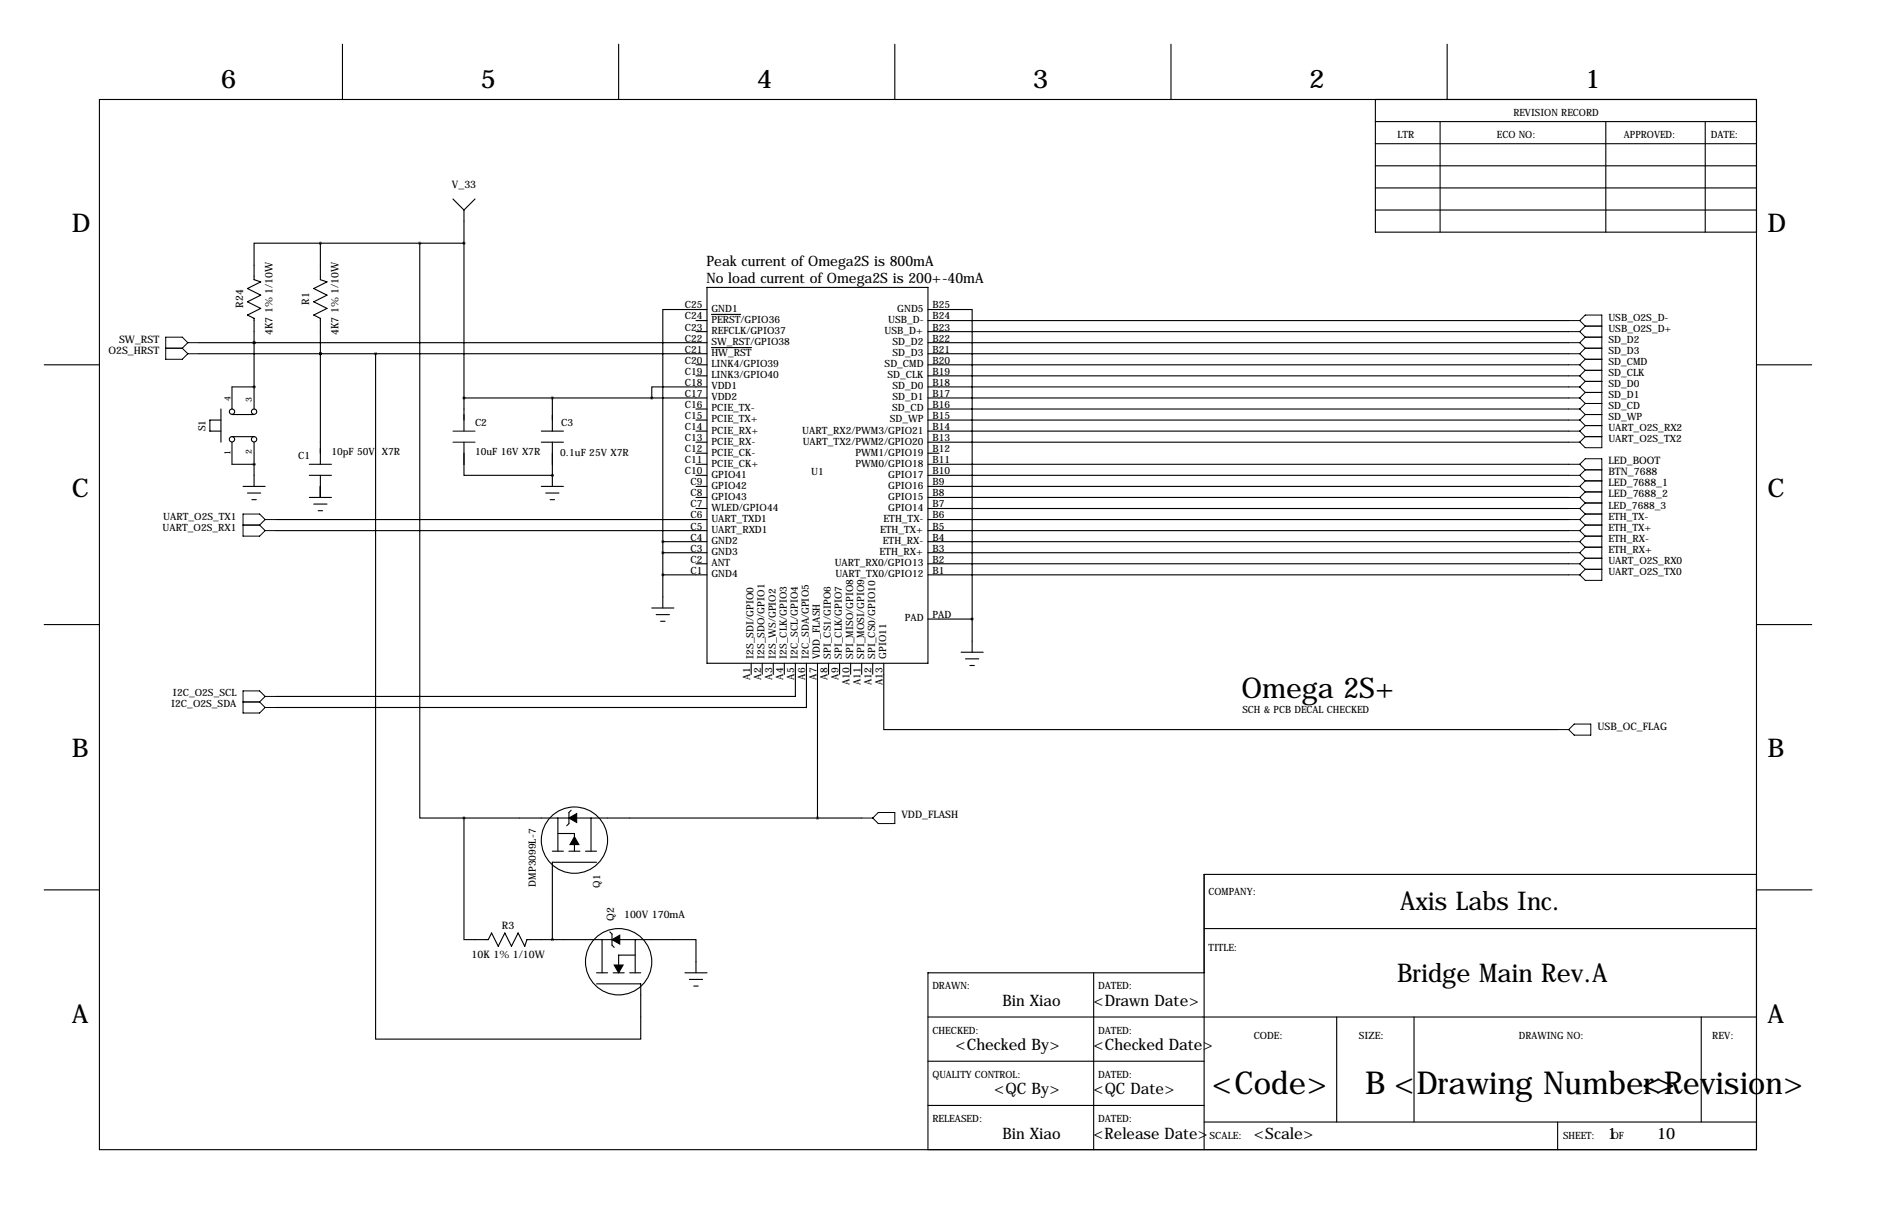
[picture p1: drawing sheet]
<svg xmlns="http://www.w3.org/2000/svg" width="432mm" height="279mm" viewBox="0 0 432 279" stroke-linecap="round" stroke-linejoin="round" font-family="sans-serif">
<g fill="none" stroke="#000" stroke-width=".25">
<path d="M78.7 10.2v12.7M142.2 10.2v12.7M205.7 10.2v12.7M269.2 10.2v12.7M332.7 10.2v12.7M22.9 22.9h381v241.3h-381zM316.2 27.9h87.7M316.2 33h87.7M316.2 22.9v30.4h87.7M316.2 38.1h87.7M331.1 27.9v25.4M369.2 27.9v25.4"/>
<path d="M392.1 27.9v25.4M73.7 55.9h-15.3v8.4l1.5 .5-3 1.5 3 1.5-3 1.5 3 1.6-3 1.5 1.5 .8v20.8M73.7 55.9v8.4l1.5 .5-3.1 1.5 3.1 1.5-3.1 1.5 3.1 1.6-3.1 1.5 1.6 .8v33.5M73.7 55.9h33M96.5 55.9v132.1h10.2M104.1 45.7l2.6 2.6M106.7 48.3v50.8M109.2 45.7l-2.5 2.6M316.2 43.2h87.7M316.2 48.3h87.7M45.7 78.7h116.9M58.4 78.7h.1"/>
<path d="M160 73.7h2.6M160 76.2h2.6M162.6 71.1h-10.2v53.4M162.6 66h50.8v86.4h-50.8zM163.6 72.2h6.7M163.6 79.9h9.2M213.4 71.1h10.1v71.1M213.4 73.7h147.3M213.4 76.2h147.3M213.4 78.7h147.3M10.2 83.8h12.7M45.7 81.3h116.9"/>
<path d="M50.8 96.5h-2.5v2.6h2.5M50.8 94v7.6M53.3 95.2h5.1M58.4 88.9h.1M58.4 88.9h-5.1v5.1M73.7 81.3h.1M86.4 81.3v157.5h60.9v-12.7h-10.1M106.7 91.4h55.9M124.5 99.1h5M127 91.4v7.7M160 83.8h2.6M160 86.4h2.6"/>
<path d="M160 94h2.6M160 96.5h2.6M160 99.1h2.6M162.6 88.9h-12.7v2.5M213.4 83.8h147.3M213.4 81.3h147.3M213.4 86.4h147.3M213.4 88.9h147.3M213.4 91.4h147.3M213.4 94h147.3M213.4 96.5h147.3M213.4 99.1h147.3"/>
<path d="M403.9 83.8h12.7M53.3 101.6v5.1h5.1M53.3 100.3h5.1M55.9 111.8h5.1M56.9 113.3h3M57.9 114.8h1M58.4 106.7h.1M58.4 101.6v10.2M63.5 119.4h99.1M71.1 106.7h5.1M71.1 109.2h5.1M71.1 114.3h5.1"/>
<path d="M72.1 115.8h3.1M73.2 117.3h1M73.7 109.2v5.1M106.7 101.6v7.6h20.3M124.5 101.6h5M124.5 111.8h5M125.5 113.3h3M126.5 114.8h1M127 109.2h.1M127 101.6v10.2M160 101.6h2.6M160 104.1h2.6"/>
<path d="M160 106.7h2.6M160 109.2h2.6M160 111.8h2.6M160 114.3h2.6M160 116.8h2.6M213.4 101.6h147.3M213.4 104.1h2.5M213.4 106.7h147.3M213.4 109.2h147.3M213.4 111.8h147.3M213.4 114.3h147.3M213.4 116.8h147.3"/>
<path d="M213.4 119.4h147.3M63.5 121.9h99.1M149.9 139.7h5M152.4 124.5h10.2M152.4 127h10.2M152.4 132.1h10.2M152.4 124.5v15.2M160 129.5h2.6M213.4 121.9h147.3M213.4 124.5h147.3M213.4 127h147.3M213.4 129.5h147.3"/>
<path d="M213.4 132.1h147.3M10.2 143.5h12.7M150.9 141.2h3M151.9 142.7h1M172.7 152.4v2.5M175.3 152.4v2.5M177.8 152.4v2.5M180.3 152.4v2.5M182.9 152.4v7.6h-119.4M185.4 152.4v10.2h-121.9M188 152.4v35.6M190.5 152.4v2.5"/>
<path d="M193 152.4v2.5M195.6 152.4v2.5M198.1 152.4v2.5M200.7 152.4v2.5M203.2 152.4v15.2h154.9M213.4 142.2h10.1M221 149.9h5.1M222 151.4h3M223 152.9h1M223.5 142.2v7.7M403.9 143.5h12.7M106.7 188v27.9h5.6l.7-1.5 1.6 3 1.5-3 1.5 3 1.5-3 1.5 3 .6-1.5h38.8v7.6"/>
<path d="M106.7 188h91.4M127 195.6h2.5M128.3 188v7.6M128.3 191.5h3.8v4.1M130.8 195.6h2.5M131.3 186.2l-.5 .5v2.5l-.5 .5M134.6 195.6h2.6M135.9 188v7.6M137.2 198.1h-10.2v17.8M10.2 204.5h12.7M138.4 215.9v7.6M140.2 214.1l.5 .5v2.6l.5 .5"/>
<path d="M146 219.5h-3.8v2.2M146 215.9v7.6M276.9 213.4h127M403.9 200.9h-127v63.3M403.9 204.5h12.7M137.2 223.5h2.5M141 223.5h2.5M144.8 223.5h2.5M157.5 223.5h5.1M158.5 225h3M159.5 226.6h1M213.4 233.7h190.5"/>
<path d="M251.5 223.5v40.7M276.9 223.5h-63.5v40.7M307.3 233.7v24.1M325.1 233.7v24.1M391.2 233.7v24.1M213.4 243.8h63.5M213.4 254h63.5M276.9 257.8h127M358.1 257.8v6.4"/>
<circle cx="53.3" cy="94.6" r=".61"/>
<circle cx="58.4" cy="94.6" r=".61"/>
<circle cx="53.3" cy="100.9" r=".61"/>
<circle cx="58.4" cy="100.9" r=".61"/>
<circle cx="132.1" cy="193" r="7.6"/>
<circle cx="142.2" cy="221" r="7.6"/>
</g>
<path d="M130.8 188l1.8-1.1v2.1zM132.1 192.3l1 1.8h-2zM140.7 215.9l1.8-1v2zM141.2 221.7h2.1l-1.1 1.8z" fill="#000" stroke="#000" stroke-width=".25"/>
<g fill="none" stroke="#000" stroke-width=".23">
<path d="M43.2 78.7l-1.3-1.2h-3.8v5h3.8l1.3-1.2M43.2 78.7h2.5M43.2 78.7l-1.3 1.3M360.7 73.7h2.5M360.7 76.2h2.5M360.7 78.7h2.5M363.2 73.7l1.3 1.2M363.2 73.7l1.3-1.3h3.8v30.5h-3.8l-1.3-1.3M363.2 76.2l1.3 1.3M363.2 78.7l1.3 1.3M364.5 74.9h3.8M364.5 77.5h3.8"/>
<path d="M364.5 74.9l-1.3 1.3M364.5 77.5l-1.3 1.2M38.1 80h3.8M41.9 80l1.3 1.3M43.2 81.3h2.5M104.1 99.1h5.1M360.7 99.1h2.5M360.7 81.3h2.5M360.7 83.8h2.5M360.7 86.4h2.5M360.7 88.9h2.5M360.7 91.4h2.5"/>
<path d="M360.7 94h2.5M360.7 96.5h2.5M363.2 81.3l1.3 1.2M363.2 83.8l1.3 1.3M363.2 86.4l1.3 1.2M363.2 88.9l1.3 1.3M363.2 91.4l1.3 1.3M363.2 94l1.3 1.2M363.2 96.5l1.3 1.3M363.2 99.1l1.3 1.2M364.5 80h3.8M364.5 82.5h3.8"/>
<path d="M364.5 80l-1.3 1.3M364.5 85.1h3.8M364.5 82.5l-1.3 1.3M364.5 87.6h3.8M364.5 85.1l-1.3 1.3M364.5 90.2h3.8M364.5 87.6l-1.3 1.3M364.5 92.7h3.8M364.5 90.2l-1.3 1.2M364.5 95.2h3.8M364.5 92.7l-1.3 1.3M364.5 97.8h3.8"/>
<path d="M364.5 95.2l-1.3 1.3M364.5 97.8l-1.3 1.3M61 119.4h2.5M61 119.4l-1.3-1.3h-3.8v5.1h3.8l1.3-1.3M61 119.4l-1.3 1.3M104.1 101.6h5.1M360.7 101.6h2.5M360.7 119.4h2.5M360.7 109.2h2.5M360.7 111.8h2.5M360.7 114.3h2.5M360.7 116.8h2.5"/>
<path d="M360.7 106.7h2.5M363.2 106.7l1.3-1.3h3.8v27.9h-3.8l-1.3-1.2M363.2 119.4l1.3 1.3M363.2 109.2l1.3 1.3M363.2 111.8l1.3 1.2M363.2 114.3l1.3 1.3M363.2 116.8l1.3 1.3M363.2 106.7l1.3 1.2M364.5 118.1h3.8M364.5 118.1l-1.3 1.3M364.5 100.3h3.8M364.5 100.3l-1.3 1.3"/>
<path d="M364.5 110.5h3.8M364.5 107.9h3.8M364.5 107.9l-1.3 1.3M364.5 113h3.8M364.5 110.5l-1.3 1.3M364.5 115.6h3.8M364.5 113l-1.3 1.3M364.5 115.6l-1.3 1.2M55.9 120.7h3.8M59.7 120.7l1.3 1.2M61 121.9h2.5M360.7 121.9h2.5"/>
<path d="M360.7 124.5h2.5M360.7 127h2.5M360.7 129.5h2.5M360.7 132.1h2.5M363.2 121.9l1.3 1.3M363.2 124.5l1.3 1.2M363.2 127l1.3 1.3M363.2 129.5l1.3 1.3M364.5 120.7h3.8M364.5 123.2h3.8M364.5 120.7l-1.3 1.2M364.5 125.7h3.8"/>
<path d="M364.5 123.2l-1.3 1.3M364.5 128.3h3.8M364.5 125.7l-1.3 1.3M364.5 130.8h3.8M364.5 128.3l-1.3 1.2M364.5 130.8l-1.3 1.3M55.9 161.3h3.8M59.7 161.3l1.3 1.3M61 160l-1.3-1.2h-3.8v5h3.8l1.3-1.2M61 162.6h2.5M61 160h2.5M61 160l-1.3 1.3"/>
<path d="M358.1 167.6h2.6M361.9 166.4h3.9v2.5h-3.9l-1.2-1.3zM198.1 188h2.6M200.7 188l1.2-1.3h3.8v2.5h-3.8z"/>
</g>
<path d="M149.8 91.4a.05 .05 0 0 0 .1 0 .05 .05 0 0 0-.1 0zM86.3 81.3a.05 .05 0 0 0 .1 0 .05 .05 0 0 0-.1 0zM73.6 81.3a.05 .05 0 0 0 .1 0 .05 .05 0 0 0-.1 0zM73.6 81.3a.05 .05 0 0 0 .1 0 .05 .05 0 0 0-.1 0zM73.6 55.9a.05 .05 0 0 0 .1 0 .05 .05 0 0 0-.1 0zM187.9 188a.05 .05 0 0 0 .1 0 .05 .05 0 0 0-.1 0z" fill="#000" stroke="#000" stroke-width=".63"/>
<g font-size="7.3">
<text x="278.7" y="251.5">&lt;Code&gt;</text>
<text x="313.9" y="251.5">B &lt;Drawing Number&gt;</text>
<text x="377.5" y="251.5">&lt;Revision&gt;</text>
</g>
<text font-size="6.6" x="285.4" y="160.3">Omega 2S+</text>
<g font-size="5.9">
<text x="50.8" y="20.3">6</text>
<text x="110.5" y="20.3">5</text>
<text x="174" y="20.3">4</text>
<text x="237.5" y="20.3">3</text>
<text x="301" y="20.3">2</text>
<text x="364.5" y="20.3">1</text>
<text x="16.5" y="53.3">D</text>
<text x="406.4" y="53.3">D</text>
<text x="16.5" y="114.3">C</text>
<text x="406.4" y="114.3">C</text>
<text x="16.5" y="174">B</text>
<text x="406.4" y="174">B</text>
<text x="321.9" y="209.1">Axis Labs Inc.</text>
<text x="321.2" y="225.6">Bridge Main Rev.A</text>
<text x="16.5" y="234.9">A</text>
<text x="406.4" y="234.9">A</text>
</g>
<g font-size="3.6">
<text x="230.5" y="231.1">Bin Xiao</text>
<text x="251.5" y="231.1">&lt;Drawn Date&gt;</text>
<text x="219.7" y="241.3">&lt;Checked By&gt;</text>
<text x="251.5" y="241.3">&lt;Checked Date&gt;</text>
<text x="228.5" y="251.5">&lt;QC By&gt;</text>
<text x="251.5" y="251.5">&lt;QC Date&gt;</text>
<text x="230.5" y="261.6">Bin Xiao</text>
<text x="251.5" y="261.6">&lt;Release Date&gt;</text>
<text x="288.3" y="261.6">&lt;Scale&gt;</text>
<text x="369.6" y="261.6">1</text>
<text x="381" y="261.6">10</text>
</g>
<g font-size="3.3">
<text x="162.4" y="61.1">Peak current of Omega2S is 800mA</text>
<text x="162.4" y="64.9">No load current of Omega2S is 200+-40mA</text>
</g>
<g font-size="2.4">
<text x="103.9" y="43.2">V_33</text>
<text x="55.9" y="70.7" transform="rotate(-90 55.9 70.7)">R24</text>
<text x="71.1" y="70" transform="rotate(-90 71.1 70)">R1</text>
<text x="62.6" y="77" transform="rotate(-90 62.6 77)">4K7 1% 1/10W</text>
<text x="77.9" y="77" transform="rotate(-90 77.9 77)">4K7 1% 1/10W</text>
<text x="24.9" y="81.3">O2S_HRST</text>
<text x="27.4" y="78.7">SW_RST</text>
<text x="369.8" y="106.7">LED_BOOT</text>
<text x="369.8" y="109.2">BTN_7688</text>
<text x="369.8" y="111.8">LED_7688_1</text>
<text x="369.8" y="114.3">LED_7688_2</text>
<text x="367.3" y="167.6">USB_OC_FLAG</text>
<text x="207.3" y="188">VDD_FLASH</text>
<text x="115.4" y="213.4">R3</text>
<text x="141.2" y="211.6" transform="rotate(-90 141.2 211.6)">Q2</text>
<text x="143.5" y="210.8">100V 170mA</text>
<text x="108.4" y="220.1">10K 1% 1/10W</text>
</g>
<g font-size="2.3">
<text x="348" y="26.7">REVISION RECORD</text>
<text x="321.3" y="31.8">LTR</text>
<text x="344.2" y="31.8">ECO NO:</text>
<text x="373.4" y="31.8">APPROVED:</text>
<text x="393.3" y="31.8">DATE:</text>
<text x="157.5" y="70.9">C25</text>
<text x="163.6" y="71.7">GND1</text>
<text x="206.3" y="71.7">GND5</text>
<text x="214.4" y="70.9">B25</text>
<text x="157.5" y="73.4">C24</text>
<text x="157.5" y="75.9">C23</text>
<text x="163.6" y="74.2">PERST/GPIO36</text>
<text x="163.6" y="76.8">REFCLK/GPIO37</text>
<text x="203.4" y="76.8">USB_D+</text>
<text x="204.2" y="74.2">USB_D-</text>
<text x="214.4" y="75.9">B23</text>
<text x="214.4" y="73.4">B24</text>
<text x="369.8" y="73.7">USB_O2S_D-</text>
<text x="369.8" y="76.2">USB_O2S_D+</text>
<text x="157.5" y="78.5">C22</text>
<text x="157.5" y="81">C21</text>
<text x="157.5" y="83.6">C20</text>
<text x="163.6" y="79.3">SW_RST/GPIO38</text>
<text x="163.6" y="81.8">HW_RST</text>
<text x="205.2" y="81.8">SD_D3</text>
<text x="205.2" y="79.3">SD_D2</text>
<text x="214.4" y="83.6">B20</text>
<text x="214.4" y="81">B21</text>
<text x="214.4" y="78.5">B22</text>
<text x="369.8" y="78.7">SD_D2</text>
<text x="369.8" y="81.3">SD_D3</text>
<text x="369.8" y="83.8">SD_CMD</text>
<text x="157.5" y="86.1">C19</text>
<text x="157.5" y="88.6">C18</text>
<text x="163.6" y="84.4">LINK4/GPIO39</text>
<text x="163.6" y="86.9">LINK3/GPIO40</text>
<text x="163.6" y="89.5">VDD1</text>
<text x="203.4" y="84.4">SD_CMD</text>
<text x="204.1" y="86.9">SD_CLK</text>
<text x="205.2" y="89.5">SD_D0</text>
<text x="214.4" y="88.6">B18</text>
<text x="214.4" y="86.1">B19</text>
<text x="369.8" y="86.4">SD_CLK</text>
<text x="369.8" y="88.9">SD_D0</text>
<text x="157.5" y="91.2">C17</text>
<text x="157.5" y="93.7">C16</text>
<text x="163.6" y="92">VDD2</text>
<text x="163.6" y="94.5">PCIE_TX-</text>
<text x="205.1" y="94.5">SD_CD</text>
<text x="205.2" y="92">SD_D1</text>
<text x="214.4" y="93.7">B16</text>
<text x="214.4" y="91.2">B17</text>
<text x="369.8" y="91.4">SD_D1</text>
<text x="369.8" y="94">SD_CD</text>
<text x="47.2" y="99.1" transform="rotate(-90 47.2 99.1)">S1</text>
<text x="109.2" y="97.8">C2</text>
<text x="129" y="97.8">C3</text>
<text x="157.5" y="96.3">C15</text>
<text x="157.5" y="98.8">C14</text>
<text x="157.5" y="101.3">C13</text>
<text x="163.6" y="97.1">PCIE_TX+</text>
<text x="163.6" y="99.6">PCIE_RX+</text>
<text x="184.5" y="99.6">UART_RX2/PWM3/GPIO21</text>
<text x="204.6" y="97.1">SD_WP</text>
<text x="214.4" y="101.3">B13</text>
<text x="214.4" y="98.8">B14</text>
<text x="214.4" y="96.3">B15</text>
<text x="369.8" y="96.5">SD_WP</text>
<text x="369.8" y="99.1">UART_O2S_RX2</text>
<text x="369.8" y="101.6">UART_O2S_TX2</text>
<text x="68.6" y="105.4">C1</text>
<text x="76.2" y="104.5">10pF 50V X7R</text>
<text x="109.2" y="104.5">10uF 16V X7R</text>
<text x="128.8" y="104.7">0.1uF 25V X7R</text>
<text x="157.5" y="103.9">C12</text>
<text x="157.5" y="106.4">C11</text>
<text x="163.6" y="102.2">PCIE_RX-</text>
<text x="163.6" y="104.7">PCIE_CK-</text>
<text x="163.6" y="107.2">PCIE_CK+</text>
<text x="184.6" y="102.2">UART_TX2/PWM2/GPIO20</text>
<text x="196.7" y="107.2">PWM0/GPIO18</text>
<text x="196.7" y="104.7">PWM1/GPIO19</text>
<text x="214.4" y="106.4">B11</text>
<text x="214.4" y="103.9">B12</text>
<text x="157.5" y="109">C10</text>
<text x="158.8" y="111.5">C9</text>
<text x="163.6" y="109.8">GPIO41</text>
<text x="163.6" y="112.3">GPIO42</text>
<text x="186.5" y="109.2">U1</text>
<text x="204.2" y="112.3">GPIO16</text>
<text x="204.2" y="109.8">GPIO17</text>
<text x="214.4" y="111.5">B9</text>
<text x="214.4" y="109">B10</text>
<text x="37.5" y="119.4">UART_O2S_TX1</text>
<text x="158.8" y="114">C8</text>
<text x="158.8" y="116.6">C7</text>
<text x="158.8" y="119.1">C6</text>
<text x="163.6" y="114.9">GPIO43</text>
<text x="163.6" y="117.4">WLED/GPIO44</text>
<text x="163.6" y="119.9">UART_TXD1</text>
<text x="203.1" y="119.9">ETH_TX-</text>
<text x="204.2" y="117.4">GPIO14</text>
<text x="204.2" y="114.9">GPIO15</text>
<text x="214.4" y="119.1">B6</text>
<text x="214.4" y="116.6">B7</text>
<text x="214.4" y="114">B8</text>
<text x="369.8" y="119.4">ETH_TX-</text>
<text x="369.8" y="116.8">LED_7688_3</text>
<text x="37.4" y="121.9">UART_O2S_RX1</text>
<text x="158.8" y="121.7">C5</text>
<text x="158.8" y="124.2">C4</text>
<text x="163.6" y="122.5">UART_RXD1</text>
<text x="163.6" y="125">GND2</text>
<text x="202.3" y="122.5">ETH_TX+</text>
<text x="203" y="125">ETH_RX-</text>
<text x="214.4" y="124.2">B4</text>
<text x="214.4" y="121.7">B5</text>
<text x="369.8" y="121.9">ETH_TX+</text>
<text x="369.8" y="124.5">ETH_RX-</text>
<text x="158.8" y="126.7">C3</text>
<text x="158.8" y="129.3">C2</text>
<text x="158.8" y="131.8">C1</text>
<text x="163.6" y="127.6">GND3</text>
<text x="163.6" y="130.1">ANT</text>
<text x="191.9" y="130.1">UART_RX0/GPIO13</text>
<text x="202.2" y="127.6">ETH_RX+</text>
<text x="214.4" y="131.8">B1</text>
<text x="214.4" y="129.3">B2</text>
<text x="214.4" y="126.7">B3</text>
<text x="369.8" y="127">ETH_RX+</text>
<text x="369.8" y="129.5">UART_O2S_RX0</text>
<text x="163.6" y="132.6">GND4</text>
<text x="192.1" y="132.6">UART_TX0/GPIO12</text>
<text x="369.8" y="132.1">UART_O2S_TX0</text>
<text x="208" y="142.8">PAD</text>
<text x="214.4" y="142">PAD</text>
<text x="173.3" y="151.4" transform="rotate(-90 173.3 151.4)">I2S_SDI/GPIO0</text>
<text x="175.8" y="151.4" transform="rotate(-90 175.8 151.4)">I2S_SDO/GPIO1</text>
<text x="178.4" y="151.4" transform="rotate(-90 178.4 151.4)">I2S_WS/GPIO2</text>
<text x="180.9" y="151.4" transform="rotate(-90 180.9 151.4)">I2S_CLK/GPIO3</text>
<text x="183.4" y="151.4" transform="rotate(-90 183.4 151.4)">I2C_SCL/GPIO4</text>
<text x="186" y="151.4" transform="rotate(-90 186 151.4)">I2C_SDA/GPIO5</text>
<text x="188.5" y="151.4" transform="rotate(-90 188.5 151.4)">VDD_FLASH</text>
<text x="191.1" y="151.4" transform="rotate(-90 191.1 151.4)">SPI_CS1/GIPO6</text>
<text x="193.6" y="151.4" transform="rotate(-90 193.6 151.4)">SPI_CLK/GPIO7</text>
<text x="196.1" y="151.4" transform="rotate(-90 196.1 151.4)">SPI_MISO/GPIO8</text>
<text x="198.7" y="151.4" transform="rotate(-90 198.7 151.4)">SPI_MOSI/GPIO9</text>
<text x="201.2" y="151.4" transform="rotate(-90 201.2 151.4)">SPI_CS0/GPIO10</text>
<text x="203.8" y="151.4" transform="rotate(-90 203.8 151.4)">GPIO11</text>
<text x="39.8" y="160">I2C_O2S_SCL</text>
<text x="172.5" y="156.2" transform="rotate(-90 172.5 156.2)">A1</text>
<text x="175" y="156.2" transform="rotate(-90 175 156.2)">A2</text>
<text x="177.5" y="156.2" transform="rotate(-90 177.5 156.2)">A3</text>
<text x="180.1" y="156.2" transform="rotate(-90 180.1 156.2)">A4</text>
<text x="182.6" y="156.2" transform="rotate(-90 182.6 156.2)">A5</text>
<text x="185.2" y="156.2" transform="rotate(-90 185.2 156.2)">A6</text>
<text x="187.7" y="156.2" transform="rotate(-90 187.7 156.2)">A7</text>
<text x="190.2" y="156.2" transform="rotate(-90 190.2 156.2)">A8</text>
<text x="192.8" y="156.2" transform="rotate(-90 192.8 156.2)">A9</text>
<text x="195.3" y="157.5" transform="rotate(-90 195.3 157.5)">A10</text>
<text x="197.9" y="157.5" transform="rotate(-90 197.9 157.5)">A11</text>
<text x="200.4" y="157.5" transform="rotate(-90 200.4 157.5)">A12</text>
<text x="202.9" y="157.5" transform="rotate(-90 202.9 157.5)">A13</text>
<text x="39.4" y="162.6">I2C_O2S_SDA</text>
<text x="285.6" y="163.9">SCH &amp; PCB DECAL CHECKED</text>
<text x="123.2" y="203.7" transform="rotate(-90 123.2 203.7)">DMP3099L-7</text>
<text x="138" y="203.9" transform="rotate(-90 138 203.9)">Q1</text>
<text x="277.9" y="205.7">COMPANY:</text>
<text x="277.9" y="218.4">TITLE:</text>
<text x="214.4" y="227.3">DRAWN:</text>
<text x="252.5" y="227.3">DATED:</text>
<text x="214.4" y="237.5">CHECKED:</text>
<text x="252.5" y="237.5">DATED:</text>
<text x="288.3" y="238.8">CODE:</text>
<text x="312.4" y="238.8">SIZE:</text>
<text x="349.2" y="238.8">DRAWING NO:</text>
<text x="393.7" y="238.8">REV:</text>
<text x="214.4" y="247.6">QUALITY CONTROL:</text>
<text x="252.5" y="247.6">DATED:</text>
<text x="214.4" y="257.8">RELEASED:</text>
<text x="252.5" y="257.8">DATED:</text>
<text x="278.1" y="261.6">SCALE:</text>
<text x="359.4" y="261.6">SHEET:</text>
<text x="370.6" y="261.6">OF</text>
</g>
<g font-size="2">
<text x="53" y="92.2" transform="rotate(-90 53 92.2)">4</text>
<text x="57.9" y="92.5" transform="rotate(-90 57.9 92.5)">3</text>
<text x="53" y="104.5" transform="rotate(-90 53 104.5)">1</text>
<text x="57.9" y="104.2" transform="rotate(-90 57.9 104.2)">2</text>
</g>
</svg>
